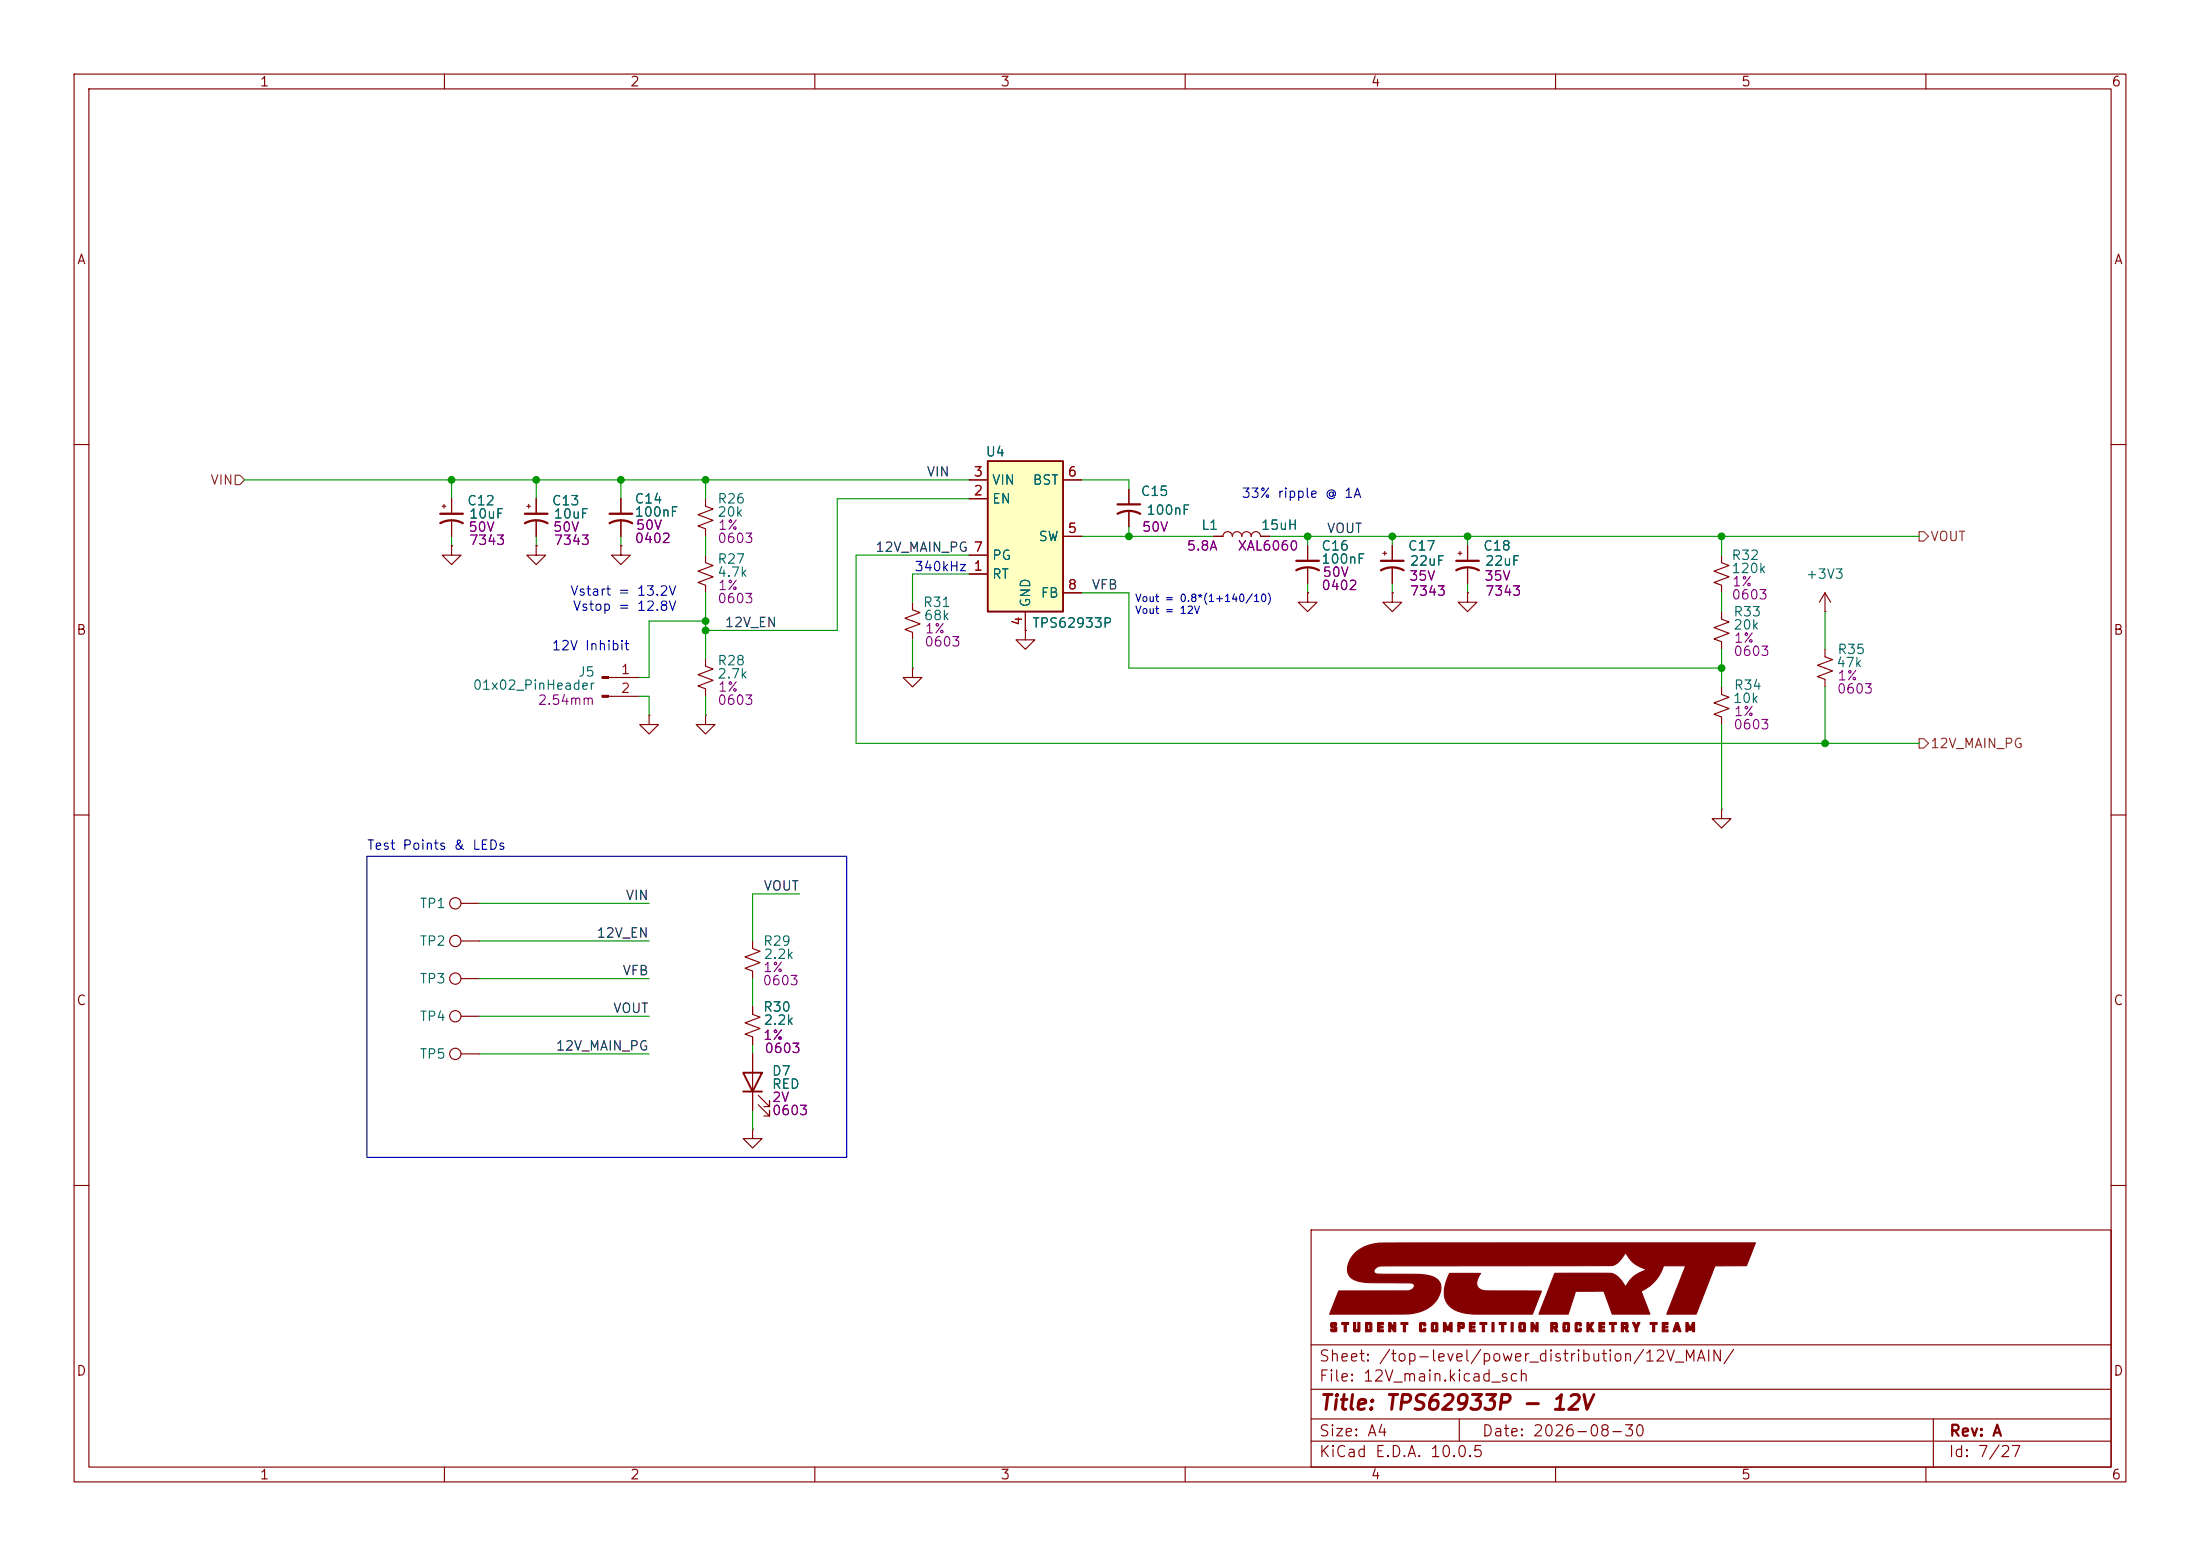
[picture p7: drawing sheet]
<svg xmlns="http://www.w3.org/2000/svg" width="297mm" height="210mm" viewBox="0 0 297 210" stroke-linecap="round" stroke-linejoin="round" font-family="sans-serif">
<g fill="none" stroke="#840000" stroke-width=".15">
<path d="M10 10h277v190h-277zM12 12h273v186h-273zM60 10v2M110 10v2M160 10v2M210 10v2M260 10v2M10 60h2M232.4 74.9v1l1 .4-2 .8 2 .8-2 .7 1 .4v1M285 60h2M95.2 88.9v1l1.1 .4-2.1 .8 2.1 .7-2.1 .8 1 .4v1M123.2 81.3v1l1 .4-2 .7 2 .8-2 .8 1 .3v1.1"/>
<path d="M232.4 82.6v1l1 .3-2 .8 2 .8-2 .7 1 .4v1M246.4 82.6h.1M246.4 80l-.8 1.3M246.4 80l.7 1.3M246.4 80v2.6M10 110h2M285 110h2M62.2 127h2.6M62.2 137.2h2.6M10 160h2M177 166h108v32h-108zM285 160h2"/>
<path d="M60 198v2M110 198v2M160 198v2M177 194.5h108M177 191.5h108M177 187.5h108M177 181.5h108M197 191.5v3M210 198v2M260 198v2M261 191.5v6.5"/>
<circle cx="61.5" cy="127" r=".76"/>
<circle cx="61.5" cy="137.2" r=".76"/>
</g>
<g fill="#840000" stroke="#840000" stroke-width=".15">
<path d="M179.7 178.5h.6l.1 .1 .1 .3-.6-.1v.1l.1 .1a.41 .41 0 0 1 .5 .2 .41 .41 0 0 1-.2 .5h-.5l-.2-.1v-.2l.6 .1v-.2h-.1a.42 .42 0 0 1-.5-.3 .42 .42 0 0 1 .1-.5z"/>
<path d="M181.1 178.5h1v.3h-.4v.9h-.2v-.9h-.4z"/>
<path d="M182.7 178.5h.3v1h.3v-1h.3v1.1l-.1 .1h-.7l-.1-.1z"/>
<path d="M184.4 178.5h.7l.1 .1v1l-.1 .1h-.7v-.6h.2v.4h.3v-.7h-.3v.3h-.2z"/>
<path d="M186 178.5h.8v.3h-.5v.2h.4v.2h-.4v.3h.5v.2h-.8z"/>
<path d="M187.5 178.5h.3l.4 .7v-.7h.2v1.2h-.2l-.4-.6-.1 .6h-.2z"/>
<path d="M189.1 178.5h1v.3h-.4v.9h-.2v-.9h-.4z"/>
<path d="M191.8 178.5h.6l.1 .1v.3h-.3v-.1h-.3v.7h.3v-.2h.3v.3l-.1 .1h-.6l-.2-.1v-1z"/>
<path d="M193.3 178.5h.7l.1 .1v1l-.1 .1h-.7l-.1-.1v-.5h.3v.4h.3v-.7h-.3v.3h-.3v-.5z"/>
<path d="M194.9 178.5h.3l.3 .7 .3-.7h.2v1.2h-.2v-.6l-.2 .4h-.3l-.2-.4v.6h-.2z"/>
<path d="M196.8 178.5h.4a.37 .37 0 0 1 .4 .1 .37 .37 0 0 1 .1 .4l-.1 .3h-.5v.4h-.3v-.8h.3v.1h.3v-.2h-.3v.1h-.3z"/>
<path d="M198.4 178.5h.7v.3h-.5v.2h.5v.2h-.5v.3h.5v.2h-.7z"/>
<path d="M199.8 178.5h.9v.3h-.3v.9h-.3v-.9h-.3z"/>
<path d="M201.4 178.5h.3v1.2h-.3z"/>
<path d="M202.4 178.5h.9v.3h-.3v.9h-.3v-.9h-.3z"/>
<path d="M204 178.5h.3v1.2h-.3z"/>
<path d="M205.2 178.5h.6l.1 .1v1l-.1 .1h-.6l-.1-.1v-.5h.2v.4h.4v-.7h-.4v.3h-.2v-.5z"/>
<path d="M206.7 178.5h.3l.4 .7v-.7h.2v1.2h-.2l-.4-.6v.6h-.3z"/>
<path d="M209.4 178.5h.3a.34 .34 0 0 1 .4 0 .34 .34 0 0 1 .2 .4v.3l-.2 .1 .2 .4h-.3l-.2-.4h-.2v.4h-.2v-.8h.2v.1h.4v-.2h-.4v.1h-.2z"/>
<path d="M211.1 178.5h.7l.1 .1v1l-.1 .1h-.7l-.1-.1v-.5h.3v.4h.3v-.7h-.3v.3h-.3v-.5z"/>
<path d="M212.8 178.5h.6l.1 .1v.3h-.3v-.1h-.3v.7h.3v-.2h.3v.3l-.1 .1h-.6l-.2-.1v-1z"/>
<path d="M214.2 178.5h.3v.5l.3-.5h.4l-.4 .6 .4 .6h-.3l-.4-.5v.5h-.3z"/>
<path d="M215.9 178.5h.7v.3h-.5v.2h.5v.2h-.5v.3h.5v.2h-.7z"/>
<path d="M217.3 178.5h.9v.3h-.3v.9h-.3v-.9h-.3z"/>
<path d="M218.9 178.5h.4a.34 .34 0 0 1 .4 0 .34 .34 0 0 1 .1 .4v.3l-.2 .1 .3 .4h-.4l-.2-.4h-.1v.4h-.3v-.8h.3v.1h.3v-.2h-.3v.1h-.3z"/>
<path d="M220.4 178.5h.3l.2 .5 .2-.5h.3l-.4 .8v.4h-.2v-.4z"/>
<path d="M222.8 178.5h.9v.3h-.3v.9h-.3v-.9h-.3z"/>
<path d="M224.4 178.5h.8v.3h-.5v.2h.4v.2h-.4v.3h.5v.2h-.8z"/>
<path d="M226.2 178.5h.3l.4 1.2a.25 .25 0 0 1-.3-.2h-.4a.22 .22 0 0 1-.1 .2 .22 .22 0 0 1-.2 0l.1-.5h.5l-.1-.3-.1 .3h-.3z"/>
<path d="M227.6 178.5h.3l.3 .7 .3-.7h.3v1.2h-.3v-.6l-.2 .4h-.2l-.2-.4v.6h-.3z"/>
<path d="M182.8 169.2a6.3 6.3 0 0 1 4.6-1.4l49.6-.1-1.2 3.1h-4.3l-2.5 6.6h-4l2.6-6.6h-3a5.6 5.6 0 0 1-3 3.5l1.1 3.1h-5l-1.1-2.9a.24 .24 0 0 0-.1-.2 .24 .24 0 0 0-.3 0h-3.5l-1 3.1h-3.9l2.1-5.5h7.6a3.5 3.5 0 0 1 2 1.8 4.6 4.6 0 0 1 2.7-2.3 4.5 4.5 0 0 1-2.7-2.3h-.1a2.78 2.78 0 0 1-1.7 1.7l-31.3 .1a.88 .88 0 0 0-.9 .8 .93 .93 0 0 0 1 .3h3.2a10.5 10.5 0 0 1 3.9 .4 1.67 1.67 0 0 1 .7 2.4 4.7 4.7 0 0 1-4 2.5l-10.8 .1 1.2-3.2h9.4a.69 .69 0 0 0 .8-.9 2.61 2.61 0 0 0-1.6-.2h-4.4a4.5 4.5 0 0 1-2.6-.8 2.26 2.26 0 0 1 .3-2.8z"/>
<path d="M195.7 171.9h4.2a1.52 1.52 0 0 0-.2 2l.3 .2a28.8 28.8 0 0 0 5.2 .1l2.9 .1-1.2 3.1h-5.8a11.3 11.3 0 0 1-4.6-.6 2.92 2.92 0 0 1-1.2-3.9z"/>
</g>
<path d="M133.3 62.2h10.2v20.4h-10.2z" fill="#ffffc2"/>
<path d="M133.3 62.2h10.2v20.4h-10.2zM100.3 144.8h2.6l-1.3 2.5zM100.3 147.3h2.6" fill="none" stroke="#840000" stroke-width=".25"/>
<g fill="none" stroke="#840000" stroke-width=".15">
<path d="M59.7 68.3h.5M59.9 68.1v.5M61 73.7v1.2h1.2l-1.2 1.3-1.3-1.3h1.3M61 73.7h.1M61 67.3v2M61 70.4v2M71.1 68.3h.5M71.4 68.1v.5M72.4 73.7v1.2h1.3l-1.3 1.3-1.3-1.3h1.3M72.4 73.7h.1M72.4 67.3v2M72.4 70.4v2"/>
<path d="M83.8 73.7v1.2h1.3l-1.3 1.3-1.3-1.3h1.3M83.8 73.7h.1M83.8 67.3v2M83.8 70.4v2M95.2 74.9v1l1.1 .4-2.1 .8 2.1 .8-2.1 .7 1 .4v1M95.2 67.3v1l1.1 .4-2.1 .8 2.1 .7-2.1 .8 1 .4v1M130.8 77.5h2.5M130.8 67.3h2.5M130.8 64.8h2.5M130.8 74.9h2.5M143.5 64.8h2.5M143.5 72.4h2.5"/>
<path d="M152.4 66v2.1M152.4 69.1v2M163.8 72.4h1.3a.64 .64 0 0 1 .6-.6 .64 .64 0 0 1 .7 .6 .64 .64 0 0 1 .6-.6 .64 .64 0 0 1 .6 .6 .64 .64 0 0 1 .7-.6 .64 .64 0 0 1 .6 .6 .64 .64 0 0 1 .6-.6 .64 .64 0 0 1 .7 .6h1.2M176.5 73.7v2M176.5 76.7v2M186.7 74.7h.5M186.9 74.4v.5M188 73.7v2M188 76.7v2M196.8 74.7h.6M197.1 74.4v.5M198.1 73.7v2"/>
<path d="M198.1 76.7v2M82.1 91.4h4.3M82.1 94h4.3M87.6 96.5v1.3h1.3l-1.3 1.3-1.2-1.3h1.2M87.6 96.5h.1M95.2 96.5v1.3h1.3l-1.3 1.3-1.2-1.3h1.2M95.2 96.5h.1M123.2 90.2v1.2h1.3l-1.3 1.3-1.3-1.3h1.3M123.2 90.2h.1M138.4 85.1v1.3h1.3l-1.3 1.2-1.2-1.2h1.2M138.4 85.1h.1M138.4 82.6v2.5"/>
<path d="M143.5 80h2.5M176.5 80v1.3h1.3l-1.3 1.3-1.2-1.3h1.2M176.5 80h.1M188 80v1.3h1.2l-1.2 1.3-1.3-1.3h1.3M188 80h.1M198.1 80v1.3h1.3l-1.3 1.3-1.3-1.3h1.3M198.1 80h.1M232.4 92.7v1l1 .4-2 .8 2 .7-2 .8 1 .4v1M246.4 87.6v1l1 .4-2 .8 2 .8-2 .7 1 .4v1M232.4 109.2v1.3h1.3l-1.3 1.3-1.3-1.3h1.3M232.4 109.2h.1M62.2 132.1h2.6"/>
<path d="M62.2 121.9h2.6M101.6 127v1l1 .4-2 .8 2 .7-2 .8 1 .4v1M101.6 135.9v1l1 .4-2 .7 2 .8-2 .8 1 .4v1M62.2 142.2h2.6M101.6 152.4v1.3h1.3l-1.3 1.2-1.3-1.2h1.3M101.6 152.4h.1M101.6 142.2v7.7M102.4 149.1l1.5 1.5v-.7v.7h-.8M102.4 147.8l1.5 1.6v-.8v.8h-.8"/>
<circle cx="61.5" cy="121.9" r=".76"/>
<circle cx="61.5" cy="132.1" r=".76"/>
<circle cx="61.5" cy="142.2" r=".76"/>
</g>
<g fill="#840000" stroke="#840000" stroke-width=".15">
<path d="M81.3 91.3h.8v.3h-.8z"/>
<path d="M81.3 93.9h.8v.2h-.8z"/>
</g>
<g fill="none" stroke="#840000" stroke-width=".3">
<path d="M59.4 70.6a3.2 3.2 0 0 1 3.1 0M59.4 69.3h3.1M70.9 70.6a3.2 3.2 0 0 1 3 0M70.9 69.3h3M82.3 70.6a3.2 3.2 0 0 1 3 0M82.3 69.3h3M150.9 69.3a3.2 3.2 0 0 1 3 0M150.9 68.1h3M175 77a3.2 3.2 0 0 1 3.1 0M175 75.7h3.1M186.4 77a3.2 3.2 0 0 1 3.1 0M186.4 75.7h3.1"/>
<path d="M196.6 77a3.2 3.2 0 0 1 3 0M196.6 75.7h3"/>
</g>
<path d="M31.7 64.1h.7l.6 .7-.6 .6h-.7zM259.1 71.8h.6l.6 .6-.6 .6h-.6zM259.1 99.7h.6l.6 .6-.6 .7h-.6z" fill="none" stroke="#725600" stroke-width=".15"/>
<g fill="none" stroke="#009600" stroke-width=".15">
<path d="M33 64.8h97.8M61 64.8v2.5M61 72.4v1.3M72.4 64.8v2.5M72.4 72.4v1.3M83.8 64.8v2.5M83.8 72.4v1.3M95.2 64.8v2.5M95.2 72.4v2.5M130.8 77.5h-7.6v3.8M130.8 74.9h-15.2v25.4h143.5M130.8 67.3h-17.8v17.8h-17.8"/>
<path d="M146 72.4h17.8M146 64.8h6.4v1.2M152.4 71.1v1.3M171.4 72.4h87.7M176.5 72.4v1.3M176.5 78.7v1.3M188 72.4v1.3M188 78.7v1.3M198.1 72.4v1.3M198.1 78.7v1.3M232.4 72.4v2.5M86.4 94h1.2v2.5"/>
<path d="M95.2 80v8.9M95.2 94v2.5M95.2 83.8h-7.6v7.6h-1.2M123.2 86.4v3.8M146 80h6.4v10.2h80M232.4 80v2.6M232.4 87.6v5.1M232.4 97.8v11.4M246.4 82.6v5M246.4 92.7v7.6M64.8 132.1h22.8M64.8 121.9h22.8"/>
<path d="M64.8 127h22.8M64.8 137.2h22.8M101.6 132.1v3.8M107.9 120.7h-6.3v6.3M64.8 142.2h22.8M101.6 141v1.2M101.6 149.9v2.5"/>
</g>
<path d="M49.5 115.6h64.8v40.6h-64.8z" fill="none" stroke="#0000c2" stroke-width=".15"/>
<g fill="#009600" stroke="#009600" stroke-width=".14">
<circle cx="95.2" cy="83.8" r=".46"/>
<circle cx="95.2" cy="85.1" r=".46"/>
<circle cx="176.5" cy="72.4" r=".46"/>
<circle cx="152.4" cy="72.4" r=".46"/>
<circle cx="232.4" cy="72.4" r=".46"/>
<circle cx="232.4" cy="90.2" r=".46"/>
<circle cx="188" cy="72.4" r=".46"/>
<circle cx="198.1" cy="72.4" r=".46"/>
<circle cx="246.4" cy="100.3" r=".46"/>
<circle cx="95.2" cy="64.8" r=".46"/>
<circle cx="83.8" cy="64.8" r=".46"/>
<circle cx="72.4" cy="64.8" r=".46"/>
<circle cx="61" cy="64.8" r=".46"/>
</g>
<text font-size="2" fill="#840000" x="178" y="190.8">Title: TPS62933P - 12V</text>
<g font-size="1.5" fill="#840000">
<text x="178" y="184.1">Sheet: /top-level/power_distribution/12V_MAIN/</text>
<text x="178" y="186.8">File: 12V_main.kicad_sch</text>
<text x="178" y="197">KiCad E.D.A. 10.0.5</text>
<text x="178" y="194.2">Size: A4</text>
<text x="200" y="194.2">Date: 2026-08-30</text>
<text x="263" y="197">Id: 7/27</text>
<text x="263" y="194.2">Rev: A</text>
</g>
<g font-size="1.3" fill="#840000">
<text x="35" y="12">1</text>
<text x="85" y="12">2</text>
<text x="135" y="12">3</text>
<text x="185" y="12">4</text>
<text x="235" y="12">5</text>
<text x="285" y="12">6</text>
<text x="10.3" y="36">A</text>
<text x="285.3" y="36">A</text>
<text x="10.2" y="86">B</text>
<text x="285.2" y="86">B</text>
<text x="10.2" y="136">C</text>
<text x="285.2" y="136">C</text>
<text x="10.2" y="186">D</text>
<text x="285.2" y="186">D</text>
<text x="35" y="200">1</text>
<text x="85" y="200">2</text>
<text x="135" y="200">3</text>
<text x="185" y="200">4</text>
<text x="235" y="200">5</text>
<text x="285" y="200">6</text>
</g>
<g font-size="1.3" fill="#725600">
<text x="28.3" y="65.7">VIN</text>
<text x="260.5" y="73.4">VOUT</text>
<text x="260.5" y="101.3">12V_MAIN_PG</text>
</g>
<g font-size="1.3" fill="#0f0f0f">
<text x="125" y="64.6">VIN</text>
<text x="118.1" y="74.8">12V_MAIN_PG 7</text>
<text x="179" y="72.3">VOUT</text>
<text x="147.3" y="79.9">VFB</text>
<text x="97.8" y="85">12V_EN</text>
<text x="84.4" y="121.8">VIN</text>
<text x="103" y="120.5">VOUT</text>
<text x="80.4" y="126.9">12V_EN</text>
<text x="84" y="132">VFB</text>
<text x="82.7" y="137">VOUT</text>
<text x="74.9" y="142.1">12V_MAIN_PG</text>
</g>
<g font-size="1.3" fill="#a90000">
<text x="131.3" y="64.6">3</text>
<text x="144" y="64.6">6</text>
<text x="131.3" y="67.2">2</text>
<text x="131.3" y="77.3">1</text>
<text x="131.3" y="74.8">7</text>
<text x="144" y="72.3">5</text>
<text x="144" y="79.9">8</text>
<text x="138.3" y="84.6" transform="rotate(-90 138.3 84.6)">4</text>
<text x="83.7" y="91.3">1</text>
<text x="83.7" y="93.8">2</text>
</g>
<g font-size="1.3" fill="#006464">
<text x="133" y="61.9">U4</text>
<text x="133.8" y="65.7">VIN</text>
<text x="139.3" y="65.7">BST</text>
<text x="63" y="68.5">C12</text>
<text x="63.2" y="70.3">10uF</text>
<text x="74.4" y="68.5">C13</text>
<text x="74.7" y="70.3">10uF</text>
<text x="85.6" y="68.3">C14</text>
<text x="85.6" y="70.1">100nF</text>
<text x="96.8" y="68.3">R26</text>
<text x="96.8" y="70.1">20k</text>
<text x="133.8" y="68.3">EN</text>
<text x="153.9" y="67.3">C15</text>
<text x="154.7" y="69.8">100nF</text>
<text x="162.1" y="71.8">L1</text>
<text x="170.1" y="71.8">15uH</text>
<text x="96.8" y="76.4">R27</text>
<text x="133.8" y="75.9">PG</text>
<text x="140.1" y="73.4">SW</text>
<text x="178.3" y="74.6">C16</text>
<text x="178.3" y="76.4">100nF</text>
<text x="190" y="74.6">C17</text>
<text x="190.2" y="76.7">22uF</text>
<text x="200.1" y="74.6">C18</text>
<text x="200.4" y="76.7">22uF</text>
<text x="233.7" y="75.9">R32</text>
<text x="233.7" y="77.7">120k</text>
<text x="96.8" y="78.2">4.7k</text>
<text x="124.5" y="82.2">R31</text>
<text x="133.8" y="78.4">RT</text>
<text x="139.4" y="82.1" transform="rotate(-90 139.4 82.1)">GND</text>
<text x="140.4" y="81">FB</text>
<text x="233.9" y="83.5">R33</text>
<text x="243.7" y="78.4">+3V3</text>
<text x="124.6" y="84">68k</text>
<text x="139.3" y="85">TPS62933P</text>
<text x="233.9" y="85.3">20k</text>
<text x="248" y="88.6">R35</text>
<text x="63.7" y="93.4">01x02_PinHeader</text>
<text x="78" y="91.6">J5</text>
<text x="96.8" y="90.1">R28</text>
<text x="96.8" y="91.9">2.7k</text>
<text x="233.9" y="95.2">10k</text>
<text x="234" y="93.4">R34</text>
<text x="247.8" y="90.4">47k</text>
<text x="56.6" y="122.9">TP1</text>
<text x="56.6" y="128">TP2</text>
<text x="102.9" y="128">R29</text>
<text x="103" y="129.7">2.2k</text>
<text x="56.6" y="133">TP3</text>
<text x="102.9" y="136.9">R30</text>
<text x="56.6" y="138.1">TP4</text>
<text x="56.6" y="143.2">TP5</text>
<text x="103" y="138.6">2.2k</text>
<text x="104.1" y="145.5">D7</text>
<text x="104.1" y="147.3">RED</text>
</g>
<g font-size="1.3" fill="#840084">
<text x="85.7" y="71.8">50V</text>
<text x="96.8" y="71.8">1%</text>
<text x="63.1" y="72.1">50V</text>
<text x="63.2" y="73.9">7343</text>
<text x="74.6" y="72.1">50V</text>
<text x="74.7" y="73.9">7343</text>
<text x="85.6" y="73.6">0402</text>
<text x="96.8" y="73.6">0603</text>
<text x="154.1" y="72.1">50V</text>
<text x="160.1" y="74.6">5.8A</text>
<text x="167" y="74.6">XAL6060</text>
<text x="96.8" y="81.7">0603</text>
<text x="96.8" y="80">1%</text>
<text x="178.3" y="80">0402</text>
<text x="178.5" y="78.2">50V</text>
<text x="190.1" y="78.7">35V</text>
<text x="190.2" y="80.7">7343</text>
<text x="200.3" y="78.7">35V</text>
<text x="200.4" y="80.7">7343</text>
<text x="233.7" y="81.2">0603</text>
<text x="233.7" y="79.4">1%</text>
<text x="124.7" y="87.6">0603</text>
<text x="124.8" y="85.8">1%</text>
<text x="233.9" y="88.8">0603</text>
<text x="234" y="87.1">1%</text>
<text x="72.5" y="95.5">2.54mm</text>
<text x="96.8" y="95.5">0603</text>
<text x="96.8" y="93.7">1%</text>
<text x="247.9" y="93.9">0603</text>
<text x="248" y="92.1">1%</text>
<text x="233.9" y="98.8">0603</text>
<text x="234" y="97">1%</text>
<text x="102.9" y="131.5">1%</text>
<text x="102.9" y="133.3">0603</text>
<text x="102.9" y="140.7">1%</text>
<text x="103.1" y="142.4">0603</text>
<text x="104.1" y="149">2V</text>
<text x="104.1" y="150.8">0603</text>
</g>
<g font-size="1.3" fill="#0000c2">
<text x="167.5" y="67.5">33% ripple @ 1A</text>
<text x="123.4" y="77.4">340kHz 1</text>
<text x="76.9" y="80.7">Vstart = 13.2V</text>
<text x="77.2" y="82.8">Vstop = 12.8V</text>
<text x="74.4" y="88.1">12V Inhibit</text>
<text x="49.5" y="115">Test Points &amp; LEDs</text>
</g>
<g font-size="1" fill="#0000c2">
<text x="153.2" y="81.5">Vout = 0.8*(1+140/10)</text>
<text x="153.2" y="83.1">Vout = 12V</text>
</g>
</svg>
